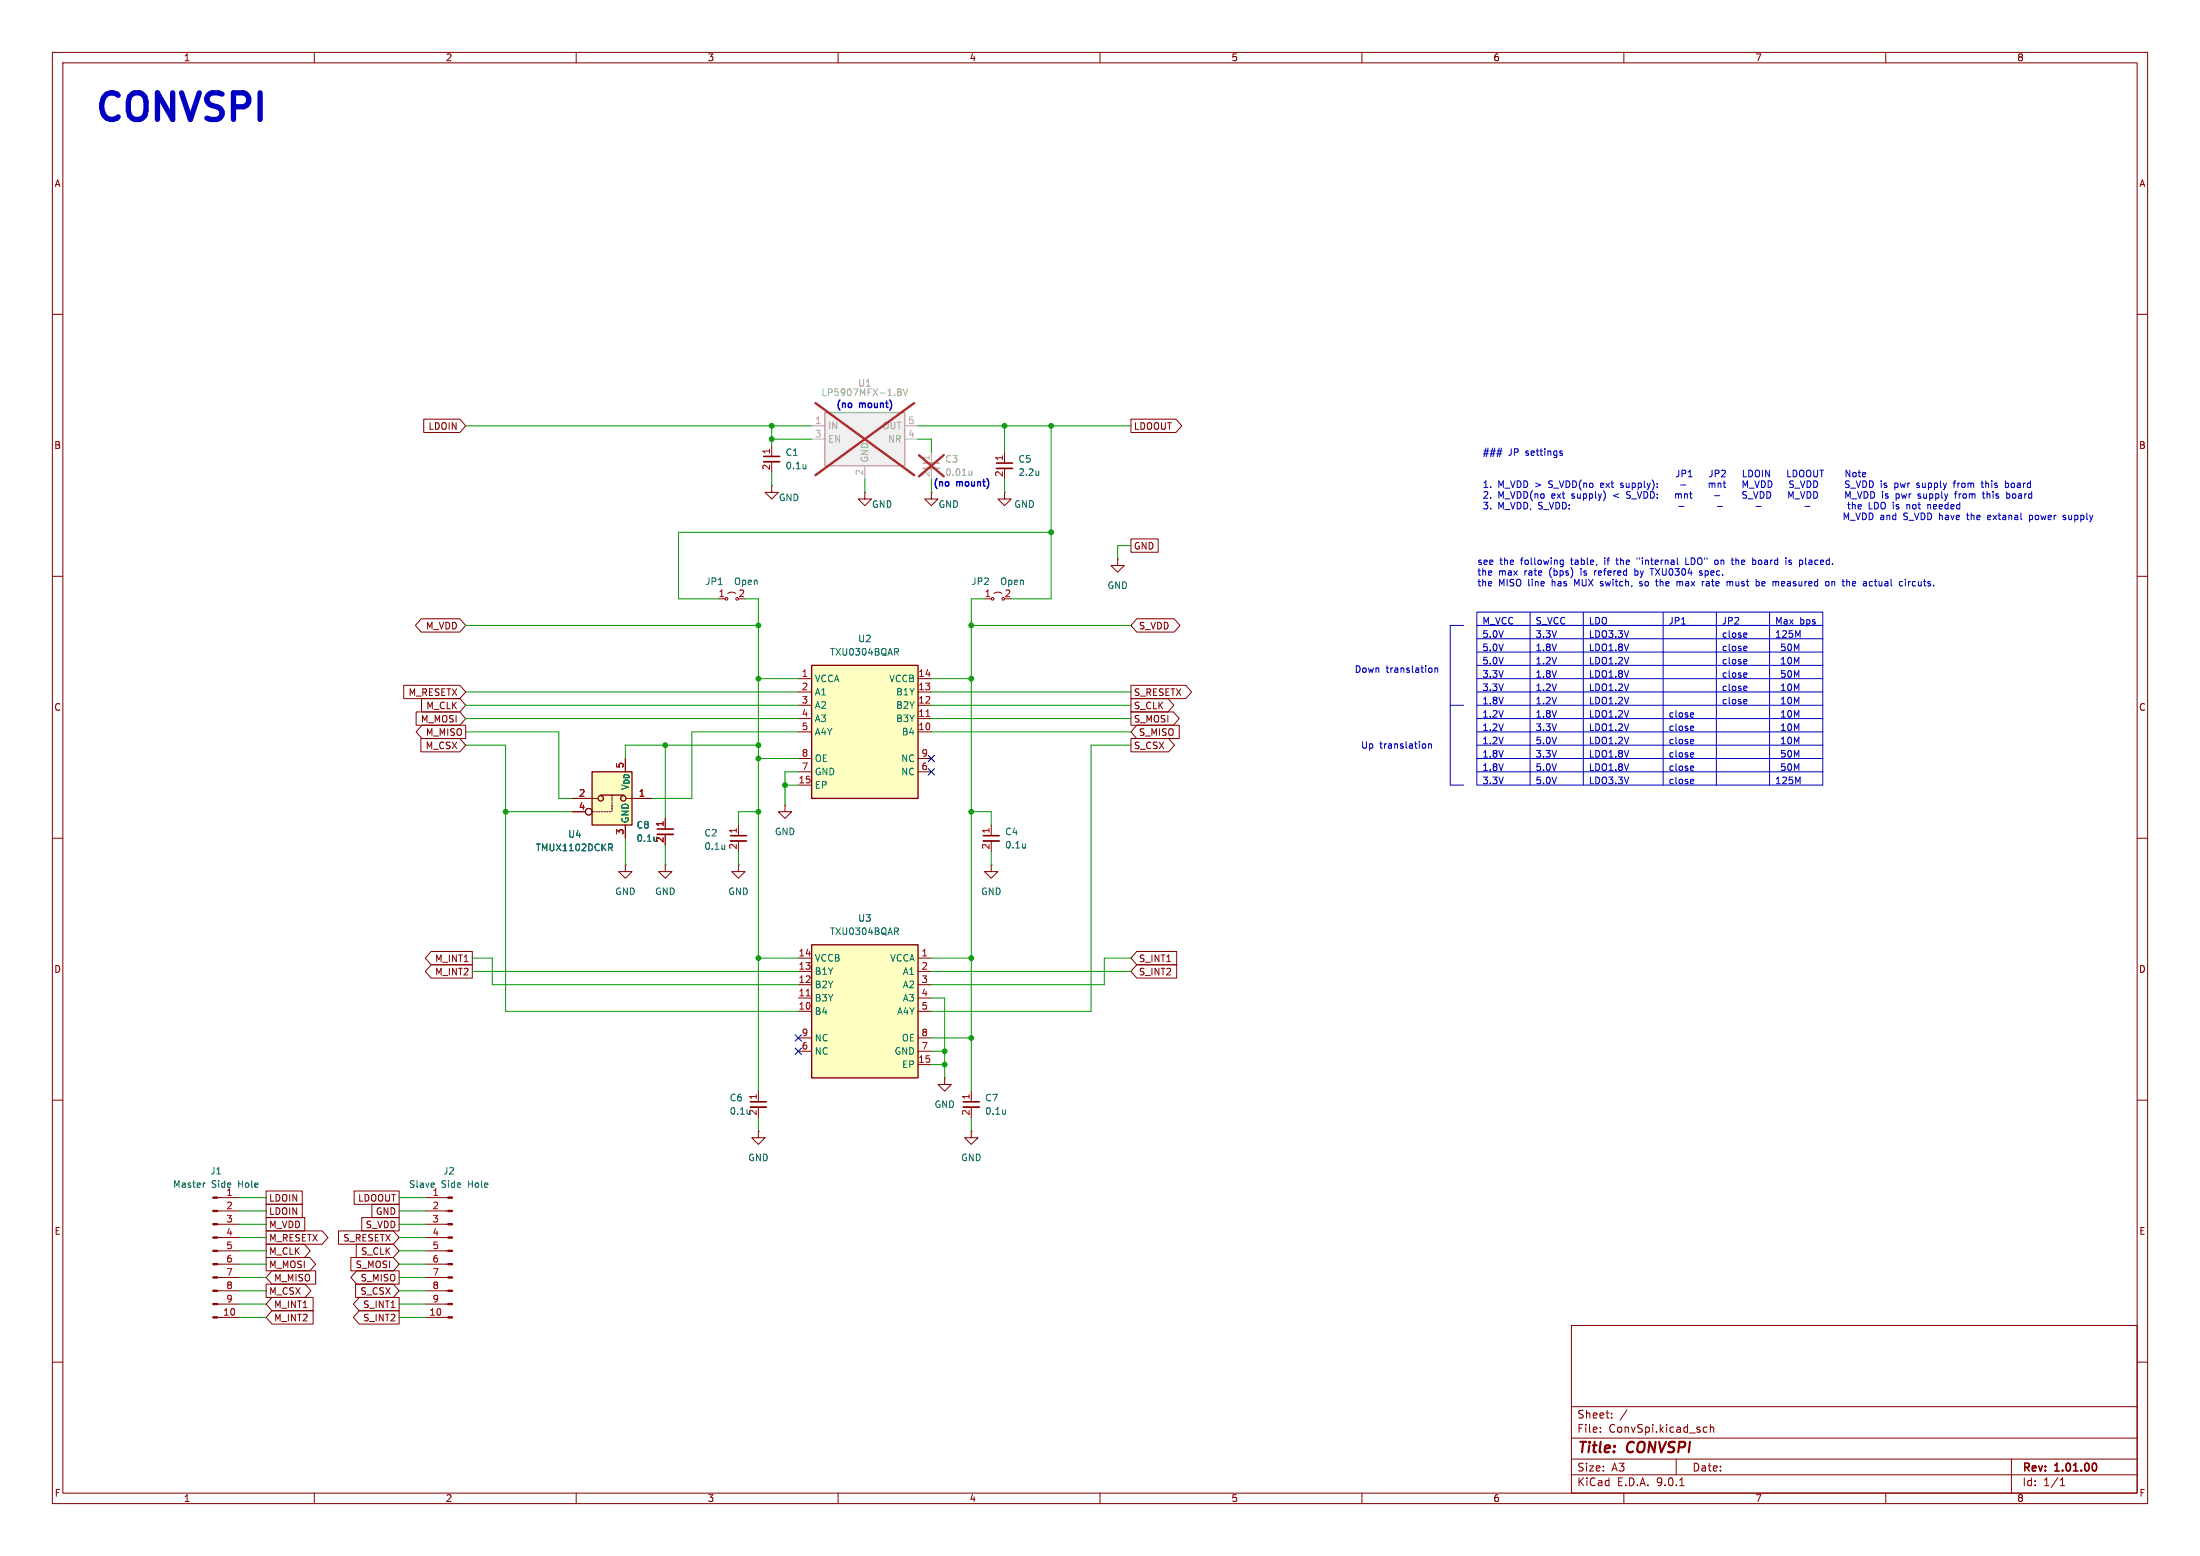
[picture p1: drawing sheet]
<svg xmlns="http://www.w3.org/2000/svg" width="420mm" height="297mm" viewBox="0 0 420 297" stroke-linecap="round" stroke-linejoin="round" font-family="sans-serif">
<g fill="none" stroke="#840000" stroke-width=".19">
<path d="M10 10h400v277h-400zM12 12h396v273h-396zM60 10v2M110 10v2M160 10v2M210 10v2M260 10v2M310 10v2M360 10v2M10 60h2M408 60h2M10 110h2"/>
<path d="M408 110h2M10 160h2M189.2 157.5v2M408 160h2M119.4 165.1v1.3h1.2l-1.2 1.2-1.3-1.2h1.3M119.4 165.1h.1M127 165.1v1.3h1.3l-1.3 1.2-1.3-1.2h1.3M127 165.1h.1M141 165.1v1.3h1.2l-1.2 1.2-1.3-1.2h1.3M141 165.1h.1M189.2 160.5v2.1M10 210h2"/>
<path d="M408 210h2M41.5 228.6h4.2M41.5 231.1h4.2M41.5 233.7h4.2M41.5 236.2h4.2M41.5 238.8h4.2M41.5 241.3h4.2M41.5 243.8h4.2M41.5 246.4h4.2M41.5 248.9h4.2M41.5 251.5h4.2M300 253h108v32h-108z"/>
<path d="M10 260h2M300 278.5h108M300 274.5h108M300 268.5h108M305.5 273.2v.2M305.5 272.5v.1M307.7 270.5v.2M307.7 269.8v.1M310.6 269.1l-1.3 1.9M320 278.5v3M325.3 273.3h.6M325.3 272.5h.6"/>
<path d="M326.5 272.5l.2-.1 .4 .1 .1 .9M326.5 271.9v1.5M384 278.5v6.5M408 260h2M60 285v2M110 285v2M160 285v2M210 285v2M260 285v2M300 281.5h108M310 285v2M320.7 283.6h.8"/>
<path d="M360 285v2M393.3 283.6h.9M393.3 282.5l.4-.4v1.5"/>
</g>
<path d="M187.7 159.5h3.1M399.9 279.3a.94 .94 0 0 1 0 1.5" fill="none" stroke="#840000" stroke-width=".3"/>
<path d="M187.7 160.5h3.1" fill="none" stroke="#840000" stroke-width=".33"/>
<path d="M195.8 161v.9M195.8 161.8h-.1M39.2 225.8l-.3 .1" fill="none" stroke="#006464" stroke-width=".19"/>
<g fill="#840000" stroke="#840000" stroke-width=".19">
<path d="M40.6 228.5h.9v.2h-.9z"/>
<path d="M40.6 231h.9v.3h-.9z"/>
<path d="M40.6 233.6h.9v.2h-.9z"/>
<path d="M40.6 236.1h.9v.2h-.9z"/>
<path d="M40.6 238.6h.9v.3h-.9z"/>
<path d="M40.6 241.2h.9v.2h-.9z"/>
<path d="M40.6 243.7h.9v.3h-.9z"/>
<path d="M40.6 246.3h.9v.2h-.9z"/>
<path d="M40.6 248.8h.9v.2h-.9z"/>
<path d="M40.6 251.3h.9v.3h-.9z"/>
</g>
<path d="M113 147.3h7.6v10.2h-7.6z" fill="#ffffc2"/>
<g fill="none" stroke="#840000" stroke-width=".19">
<path d="M137.2 114.3h1.2M138.9 113.3l.8-.3 .8 .3M188 114.3h1.2M189.7 113.3l.8-.3 .8 .3M213.4 106.7v1.3h1.2l-1.2 1.2-1.3-1.2h1.3M213.4 106.7h.1M109.2 154.9h2.6M109.2 152.4h4.8M113 154.9h.5M113.8 154.9h.2M114.3 154.9h.3M114.8 154.9h.3"/>
<path d="M115.3 154.9h.3M115.8 154.9h.3M116.3 154.9h.3M116.8 151.8v1.1M116.8 153.2v.2M116.8 153.7v.2M116.8 154.2v.2M116.8 154.7v.2M119.4 157.5v2.5M119.6 152.4h4.9M141 157.5v2M149.9 153.7v1.2h1.2l-1.2 1.3-1.3-1.3h1.3"/>
<path d="M149.9 153.7h.1M141 160.5v2.1M189.2 165.1v1.3h1.3l-1.3 1.2-1.2-1.2h1.2M189.2 165.1h.1"/>
<circle cx="138.7" cy="114.3" r=".25"/>
<circle cx="189.5" cy="114.3" r=".25"/>
<circle cx="112.4" cy="154.9" r=".63"/>
</g>
<g fill="none" stroke="#840000" stroke-width=".25">
<path d="M113 147.3h7.6v10.2h-7.6zM114.6 151.8h4.5"/>
<circle cx="114.7" cy="152.4" r=".51"/>
<circle cx="119" cy="152.4" r=".51"/>
</g>
<path d="M116.5 161.8l.4 .6M116.7 161.1l.2 .2v.4l-.2 .1M138.3 161.3v.8M138.3 162v.1" fill="none" stroke="#006464" stroke-width=".19"/>
<path d="M139.4 159.5h3.1" fill="none" stroke="#840000" stroke-width=".3"/>
<path d="M139.4 160.5h3.1" fill="none" stroke="#840000" stroke-width=".33"/>
<path d="M154.9 127h20.4v25.4h-20.4z" fill="#ffffc2"/>
<path d="M154.9 127h20.4v25.4h-20.4z" fill="none" stroke="#840000" stroke-width=".25"/>
<g fill="none" stroke="#840000" stroke-width=".19">
<path d="M152.4 129.5h2.5M152.4 132.1h2.5M152.4 134.6h2.5M152.4 137.2h2.5M152.4 139.7h2.5M175.3 129.5h2.5M175.3 132.1h2.5M175.3 134.6h2.5M175.3 137.2h2.5M175.3 139.7h2.5M127 156.2v2M127 159.3v2"/>
<path d="M152.4 144.8h2.5M152.4 147.3h2.5M152.4 149.9h2.5M175.3 144.8h2.5M175.3 147.3h2.5M180.3 205.7v1.3h1.3l-1.3 1.3-1.2-1.3h1.2M180.3 205.7h.1M185.4 215.9v1.3h1.3l-1.3 1.2-1.3-1.2h1.3M185.4 215.9h.1M185.4 208.3v2M185.4 211.3v2.1"/>
</g>
<path d="M176.8 136.7h.7" fill="none" stroke="#a90000" stroke-width=".19"/>
<path d="M171.1 124.4l.4 .6M171.3 123.8l.2 .2-.1 .3-.1 .1M191.9 211.8v.9M191.9 212.6h.1" fill="none" stroke="#006464" stroke-width=".19"/>
<path d="M125.5 158.2h3M183.9 210.3h3" fill="none" stroke="#840000" stroke-width=".3"/>
<path d="M125.5 159.3h3M183.9 211.3h3" fill="none" stroke="#840000" stroke-width=".33"/>
<path d="M154.9 180.3h20.4v25.4h-20.4z" fill="#ffffc2"/>
<path d="M154.9 180.3h20.4v25.4h-20.4z" fill="none" stroke="#840000" stroke-width=".25"/>
<g fill="none" stroke="#840000" stroke-width=".19">
<path d="M165.1 94v1.3h1.3l-1.3 1.2-1.3-1.2h1.3M165.1 94h.1M177.8 94v1.3h1.3l-1.3 1.2-1.3-1.2h1.3M152.4 182.9h2.5M152.4 185.4h2.5M152.4 188h2.5M152.4 190.5h2.5M152.4 193h2.5M152.4 198.1h2.5M175.3 182.9h2.5M175.3 185.4h2.5M175.3 188h2.5"/>
<path d="M175.3 190.5h2.5M175.3 193h2.5M175.3 198.1h2.5M152.4 200.7h2.5M175.3 200.7h2.5M175.3 203.2h2.5"/>
</g>
<path d="M153.9 190.1h.7" fill="none" stroke="#a90000" stroke-width=".19"/>
<path d="M171.1 177.8l.4 .6M171.3 177.1l.2 .3-.1 .3-.1 .1" fill="none" stroke="#006464" stroke-width=".19"/>
<path d="M176.3 88.4h3" fill="none" stroke="#a1a1a1" stroke-width=".3"/>
<path d="M176.3 89.4h3" fill="none" stroke="#a1a1a1" stroke-width=".33"/>
<path d="M177.8 86.4v2M177.8 89.4v2" fill="none" stroke="#a1a1a1" stroke-width=".19"/>
<path d="M185.5 89.9v.9M185.5 90.6l-.3 .2" fill="none" stroke="#989898" stroke-width=".19"/>
<path d="M175.4 86.9l4.8 4M180.2 86.9l-4.8 4" fill="none" stroke="#e12e31" stroke-width=".46"/>
<path d="M157.5 78.7h15.2v10.2h-15.2z" fill="#f0f0f0"/>
<path d="M157.5 78.7h15.2v10.2h-15.2z" fill="none" stroke="#a1a1a1" stroke-width=".25"/>
<path d="M154.9 81.3h2.6M154.9 83.8h2.6M165.1 88.9v2.5M172.7 81.3h2.6M172.7 83.8h2.6" fill="none" stroke="#a1a1a1" stroke-width=".19"/>
<path d="M171.3 74.5l.3 .3M171.3 74.5l.3-.3 .3 .1 .2 .2-.3 .3M171.6 74.8h.2M171.6 74.8l-.3 .2M171.8 74.8l.3 .2-.1 .4-.4 .1-.3-.2M172.4 74.2l.4 1.3 .5-1.3" fill="none" stroke="#989898" stroke-width=".19"/>
<path d="M155.7 76.9l18.8 13.8M174.5 76.9l-18.8 13.8" fill="none" stroke="#e12e31" stroke-width=".46"/>
<g fill="none" stroke="#840000" stroke-width=".19">
<path d="M80.9 80h6.9l1.1 1.3-1.1 1.3h-6.9zM147.3 92.7v1.3h1.3l-1.3 1.3-1.3-1.3h1.3M147.3 92.7h.1M147.3 85.1v2M147.3 88.1v2.1M191.8 94v1.3h1.2l-1.2 1.2-1.3-1.2h1.3M191.8 94h.1M191.8 86.4v2M191.8 89.4v2M215.9 80h8.6l1.1 1.3-1.1 1.3h-8.6zM80.4 118.1h7.4l1.1 1.3-1.1 1.3h-7.4l-1.1-1.3zM215.9 102.9h5.2v2.5h-5.2z"/>
<path d="M217 118.1h7.2l1.1 1.3-1.1 1.3h-7.2l-1.1-1.3zM77.1 130.8h10.7l1.1 1.3-1.1 1.3h-10.7zM79.4 135.9h8.4l1.1 1.3-1.1 1.2h-8.4zM80.5 133.3h7.3l1.1 1.3-1.1 1.3h-7.3zM80.6 138.4h8.3v2.6h-8.3l-1.2-1.3zM215.9 130.8h10.5l1.1 1.3-1.1 1.3h-10.5zM215.9 133.3h7.1l1.1 1.3-1.1 1.3h-7.1zM215.9 135.9h8.1l1.1 1.3-1.1 1.2h-8.1zM217 138.4h8.1v2.6h-8.1l-1.1-1.3zM80.3 141h7.5l1.1 1.2-1.1 1.3h-7.5zM109.2 152.4h3.8M109.2 154.9h2.6"/>
<path d="M119.4 157.5v2.5M120.6 152.4h3.9M127 156.2v2M127 159.3v2M215.9 141h7.2l1.1 1.2-1.1 1.3h-7.2zM82.3 184.1h7.9v2.6h-7.9l-1.1-1.3zM82.3 181.6h7.9v2.6h-7.9l-1.1-1.3zM217 181.6h7.6v2.6h-7.6l-1.1-1.3zM217 184.1h7.6v2.6h-7.6l-1.1-1.3zM144.8 215.9v1.3h1.2l-1.2 1.2-1.3-1.2h1.3M144.8 215.9h.1M144.8 208.3v2"/>
<path d="M144.8 211.3v2.1M50.8 232.4h7.4v2.6h-7.4zM50.8 227.3h6.9v2.6h-6.9zM50.8 234.9h10.7l1.1 1.3-1.1 1.3h-10.7zM50.8 229.9h6.9v2.5h-6.9zM50.8 237.5h7.3l1.1 1.3-1.1 1.2h-7.3zM64.6 234.9h10.5l1.1 1.3-1.1 1.3h-10.5zM67.6 227.3h8.6v2.6h-8.6zM68 237.5h7.1l1.1 1.3-1.1 1.2h-7.1zM69.1 232.4h7.1v2.6h-7.1zM71 229.9h5.2v2.5h-5.2zM81.3 228.6h4.2"/>
<path d="M81.3 231.1h4.2M81.3 233.7h4.2M81.3 236.2h4.2M81.3 238.8h4.2M50.8 240h8.3l1.2 1.3-1.2 1.3h-8.3zM50.8 245.1h7.4l1.2 1.3-1.2 1.3h-7.4zM51.9 242.6h8.4v2.5h-8.4l-1.1-1.3zM51.9 247.6h7.9v2.6h-7.9l-1.1-1.3zM51.9 250.2h7.9v2.5h-7.9l-1.1-1.2zM67 240h8.1l1.1 1.3-1.1 1.3h-8.1zM67.9 245.1h7.2l1.1 1.3-1.1 1.3h-7.2zM68.1 242.6h8.1v2.5h-8.1l-1.1-1.3z"/>
<path d="M68.6 250.2h7.6v2.5h-7.6l-1.1-1.2zM68.6 247.6h7.6v2.6h-7.6l-1.1-1.3zM81.3 241.3h4.2M81.3 243.8h4.2M81.3 246.4h4.2M81.3 248.9h4.2M81.3 251.5h4.2"/>
<circle cx="112.4" cy="154.9" r=".63"/>
</g>
<path d="M145.8 87.1h3M190.2 88.4h3.1M143.3 210.3h3" fill="none" stroke="#840000" stroke-width=".3"/>
<path d="M145.8 88.1h3M190.2 89.4h3.1M143.3 211.3h3" fill="none" stroke="#840000" stroke-width=".33"/>
<path d="M153.8 88.6v.9M153.8 89.4h.1M198.3 89.9v.9M198.3 90.6l-.1 .1M116.5 161.8l.4 .6M116.7 161.1l.2 .2v.4l-.2 .1" fill="none" stroke="#006464" stroke-width=".19"/>
<g fill="#840000" stroke="#840000" stroke-width=".19">
<path d="M85.5 228.5h.9v.2h-.9z"/>
<path d="M85.5 231h.9v.3h-.9z"/>
<path d="M85.5 233.6h.9v.2h-.9z"/>
<path d="M85.5 236.1h.9v.2h-.9z"/>
<path d="M85.5 238.6h.9v.3h-.9z"/>
<path d="M85.5 241.2h.9v.2h-.9z"/>
<path d="M85.5 243.7h.9v.3h-.9z"/>
<path d="M85.5 246.3h.9v.2h-.9z"/>
<path d="M85.5 248.8h.9v.2h-.9z"/>
<path d="M85.5 251.3h.9v.3h-.9z"/>
</g>
<g fill="none" stroke="#0000c2" stroke-width=".19">
<path d="M285.7 86.6h.9M285.8 86.1h.9M286.6 85.5l-.3 1.7M297.9 86.1h.3M297.9 86.5l.3 .1 .1 .1-.4 .2M309.4 93l.1 .1M309.5 92.2l-.1 .2 .1 .2M310.5 95l.2 .1M319.9 94.3v.8M319.9 94.4l.3-.1 .2 .1M320.4 94.4v.7M320.5 89.7l-.1 1.1-.4 .2"/>
<path d="M320.5 96.7h1M320.6 94.3l-.2 .1M320.9 92.6h.9M321.1 90.4l.6-.1 .1-.1v-.3l-.7-.2v1.3M322.3 91h.7M322.3 90.1l.4-.4v1.3M326.3 92.2v.9M326.3 92.3l.4-.1 .1 .2M326.8 89.7v1.1l-.4 .2M326.8 92.4v.7M326.8 92.4l.2-.2 .3 .1 .1 .8M327.3 94.6h1"/>
<path d="M327.9 96.7h.9M328 92.2v.9M328.1 92.3h-.1M332.8 93.1v-1.3l.4 .9 .4-.9v1.3M332.8 89.7v1.3h.6M333.4 93.9l-.5-.1-.1 .2v.3l.5 .3 .1 .3-.2 .2-.5-.1M333.7 95.2h.9M333.9 93.2h1M334.8 93.8l.4 1.3M335 91.8l.4 1.3M335.2 96.7h1M341.9 94.7l.4-.9v1.3"/>
<path d="M342.3 92.6v.3M342.6 93.2h1M342.6 95.2h1M343.7 91.8l.4 1.3 .5-1.3M343.7 93.8l.4 1.3 .5-1.3M344.6 96.7h.9M347.4 89.7h.7M347.8 89.7v1.3M352.1 99.2v-1.3l.4 .9 .4-.9v1.3M352.3 92l.1 .3 .6 .4-.2 .4-.5-.1M352.4 95.1v-1.3l.4 .9 .4-.9v1.3M352.7 96.3h.5"/>
<path d="M352.9 95.9v1.1M353.2 99.3h1M353.3 93.2h.9M353.5 95.2h1M353.6 96.4l.2-.1 .3 .1 .1 .7M353.6 95.9v1.2M354.3 97.9l.4 1.3 .4-1.3M354.4 91.8l.4 1.3 .4-1.3M354.6 93.8l.4 1.3 .4-1.3M354.7 96.7l.6-.1v-.2l-.4-.1-.2 .2 .1 .6h.5M355.6 97.9a.64 .64 0 0 1 .7 .7 .64 .64 0 0 1-.7 .6zM355.6 91.8v1.3l.5-.1 .3-.5"/>
<path d="M356.2 92l.2 .3M356.4 93.9l-.5-.1v1.3l.5-.1M356.8 97.9a.64 .64 0 0 1 .8 .7 .64 .64 0 0 1-.8 .6zM356.8 95.9v1.2h.6M357.9 95.9v1.2l.6-.1v-.8M359.1 98.4h.5v.8M359.1 96.3v.4a.42 .42 0 0 0 .4 .5 .42 .42 0 0 0 .4-.5v-.4M359.6 98.6l-.4 .1-.2 .2 .2 .3 .4-.1M360.2 98.5l.2-.2 .3 .1 .1 .8M360.2 98.3v.9M361.4 96.3v.8M361.9 98.4l-.3-.1-.3 .3 .1 .5h.5"/>
<path d="M361.9 97.9v1.3M362 97.1h.1M362.2 96.3l-.2 .2 .2 .2M363.4 98.2l.1 .3 .7 .3-.3 .4-.5-.1M364.4 99.3h1M365.5 97.9l.4 1.3M365.7 96.4l.1 .1-.1 .6M365.9 93l.4 .1M366.1 96.3h.5M366.1 95l.4 .1M366.1 94.4l.1 .2 .3 .1M366.3 92.2l-.4 .2 .1 .2h.3"/>
<path d="M370.4 91.8l.1 1.2M370.7 93.8v1.2M373.6 96.4v.6l.4 .1M376.7 98.3l.2 .2v.7M376.7 92.3l.1 .8M377 94.3v.8M382.8 92.3h.5M382.8 93h.5M382.8 91.8v1.3M383.1 95h.5M383.1 94.3h.5M383.1 93.8v1.3"/>
<path d="M387.1 92.3h.5M387.1 93h.5M387.4 94.3h.5M387.4 95h.5M387.6 91.8v1.3M387.9 93.8v1.3M389.6 98.3l.3 .9M393.8 99.1l.4 .1M394 98.3l-.2 .2 .2 .3M279.4 119.4h-2.5v30.5h2.5M281.9 116.8h66.1v33.1h-66.1zM281.9 119.4h66.1"/>
<path d="M292.1 116.8v33.1M297.8 107.5l.3 .3 .3-.1M298.4 106.9v1l-.2 .3-.3-.1M298.4 107l-.3-.1-.3 .2M302.3 116.8v33.1M304.4 109v.8M304.5 109l-.1 .2M308.5 106.9h.5M308.6 106.5l.1 1.2M312.1 108.5v1.3M312.1 109.7l.4 .1M312.5 109h-.4"/>
<path d="M312.5 106.5v.2M313 111.8h.4M313 111.2l.1 .2h.3M316 111h.5M316.2 110.6v1.1M316.3 111.8h.2M317.5 116.8v33.1M320.2 111.1l.3-.1 .2 .2M320.3 107.7l.1 .1M320.7 111.2v.6M320.9 111l-.2 .2M321.8 106.5v1.3h.6"/>
<path d="M324.9 109h-.3l-.2 .1 .1 .2 .4 .1v.3h-.5M326.2 111.4h-.3l-.2 .1 .1 .3h.4M327.6 106.9l.3 .1 .1 .1-.1 .5-.3 .2M327.7 116.8v33.1M330.2 111.2v.6M330.3 111.1h.4l.1 .7M330.7 106.5v1.1M331.4 106.5v1.3M331.6 106.9l-.2 .1M335.1 107l.1 .1-.1 .6M335.6 111l.3 .2v.4l-.3 .2M335.7 107v.6"/>
<path d="M336.8 111l-.5 .2 .1 .6h.4M337 111.3l-.7 .1M337.8 116.8v33.1M342 107l-.3-.1-.2 .2v.2l.5 .1v.3h-.5M344.7 106.5v1.1l.2 .2M348.7 111l.3 .1 .2 .1-.1 .5-.4 .1M349.7 111.1l.4-.1 .2 .2M349.7 111v.8M351.8 110.6v1.1M352.6 110.6v1.2M353.7 111.1v.7M354.2 111.3l-.6 .1"/>
<path d="M357.1 111l.4 .1M357.5 111.8h-.4M357.8 111h.5M363.7 110.6v.1M363.7 111v.8M364.3 111v.8M364.7 111l-.4 .2M273.1 127.5l.3 .2v.4l-.3 .2M273.9 127.6l.2-.1 .3 .1 .1 .7M273.9 127.5v.8M276.9 134.6h2.5M281.9 121.9h66.1"/>
<path d="M281.9 124.5h66.1M281.9 127h66.1M281.9 129.5h66.1M281.9 132.1h66.1M281.9 134.6h66.1M281.9 137.2h66.1M281.9 139.7h66.1M322.9 136l.4 .1v.3l-.6 .1M322.9 138.6h.4v.3l-.6 .1M323.3 139.4h-.4M323.3 136.8l-.4 .1M333.1 120.8l.3 .1 .1 .2-.6 .1"/>
<path d="M333.1 123.3l.3 .1 .1 .3-.6 .1M333.1 125.9h.3l.1 .3-.6 .1M333.1 128.4l.3 .1 .1 .2-.6 .2M333.1 131h.3l.1 .3-.6 .1M333.1 133.5l.3 .1 .1 .2-.6 .1M333.4 121.6l-.3 .1M333.4 124.1l-.3 .1M333.4 126.7h-.3M333.4 129.2l-.3 .1M333.4 131.8h-.3M333.4 134.3l-.3 .1M271.9 142l.3 .2v.4l-.3 .2"/>
<path d="M272.7 142.1l.2-.1h.3l.1 .8M272.7 142v.8M281.9 142.2h66.1M281.9 144.8h66.1M281.9 147.3h66.1M322.9 141.1l.4 .1v.2l-.6 .2M322.9 143.7h.4v.3l-.6 .1M322.9 146.2l.4 .1v.2l-.6 .1M322.9 148.7l.4 .1v.3l-.6 .1M323.3 141.9l-.4 .1M323.3 144.5h-.4M323.3 147l-.4 .1"/>
<path d="M323.3 149.5l-.4 .1"/>
</g>
<g fill="none" stroke="#009600" stroke-width=".19">
<path d="M88.9 81.3h66M147.3 81.3v3.8M147.3 90.2v2.5M147.3 83.8h7.6M165.1 91.4v2.6M175.3 81.3h40.6M175.3 83.8h2.5v2.6M191.8 81.3v5.1M191.8 91.4v2.6M200.7 81.3v33h-7.7M88.9 119.4h55.9M142.2 114.3h2.6v94"/>
<path d="M185.4 119.4h30.5M188 114.3h-2.6v94M200.7 101.6h-71.2v12.7h7.7M215.9 104.1h-2.5v2.6M88.9 139.7h17.8v12.7h2.5M88.9 134.6h63.5M88.9 132.1h63.5M88.9 137.2h63.5M144.8 129.5h7.6M152.4 139.7h-20.3v12.7h-7.6M177.8 139.7h38.1M177.8 134.6h38.1"/>
<path d="M177.8 132.1h38.1M177.8 137.2h38.1M177.8 129.5h7.6M88.9 142.2h7.6v50.8h55.9M96.5 154.9h12.7M127 142.2v14M144.8 154.9h-3.8v2.6M144.8 142.2h-25.4v2.6M144.8 144.8h7.6M149.9 149.9h2.5M152.4 147.3h-2.5v6.4M185.4 154.9h3.8v2.6"/>
<path d="M215.9 142.2h-7.6v50.8h-30.5M119.4 160v5.1M127 161.3v3.8M141 162.6v2.5M189.2 162.6v2.5M90.2 182.9h3.8v5.1h58.4M90.2 185.4h62.2M144.8 182.9h7.6M177.8 190.5h2.5v15.2M177.8 198.1h7.6M177.8 182.9h7.6M177.8 185.4h38.1"/>
<path d="M215.9 182.9h-5.1v5.1h-33M144.8 213.4v2.5M177.8 203.2h2.5M177.8 200.7h2.5M185.4 213.4v2.5M45.7 231.1h5.1M45.7 233.7h5.1M45.7 228.6h5.1M45.7 236.2h5.1M45.7 238.8h5.1M76.2 231.1h5.1M76.2 233.7h5.1"/>
<path d="M76.2 228.6h5.1M76.2 236.2h5.1M76.2 238.8h5.1M45.7 251.5h5.1M45.7 248.9h5.1M45.7 243.8h5.1M45.7 246.4h5.1M45.7 241.3h5.1M76.2 251.5h5.1M76.2 248.9h5.1M76.2 243.8h5.1M76.2 246.4h5.1"/>
<path d="M76.2 241.3h5.1"/>
</g>
<path d="M177.2 144.2l1.2 1.2M177.2 146.7l1.2 1.2M178.4 144.2l-1.2 1.2M178.4 146.7l-1.2 1.2M151.8 197.5l1.2 1.2M153 197.5l-1.2 1.2M151.8 200.1l1.2 1.2M153 200.1l-1.2 1.2" fill="none" stroke="#000084" stroke-width=".19"/>
<path d="M22.6 18.2a1.75 1.75 0 0 0-2.7 .2M24.7 18.4a1.72 1.72 0 0 1 2.9 0M33 17.7v5.1l-2.9-5.1v5.1M34.7 17.7l1.6 5.1 1.7-5.1M42.4 18l-.7-.3h-1.2l-.8 .5M47.2 18.2l-.7-.5h-1.9v5.1M49.7 17.7v5.1" fill="none" stroke="#0000c2" stroke-width="1"/>
<g fill="#009600" stroke="#009600" stroke-width=".19">
<circle cx="96.5" cy="154.9" r=".46"/>
<circle cx="185.4" cy="119.4" r=".46"/>
<circle cx="200.7" cy="81.3" r=".46"/>
<circle cx="200.7" cy="101.6" r=".46"/>
<circle cx="191.8" cy="81.3" r=".46"/>
<circle cx="147.3" cy="83.8" r=".46"/>
<circle cx="147.3" cy="81.3" r=".46"/>
<circle cx="185.4" cy="182.9" r=".46"/>
<circle cx="180.3" cy="200.7" r=".46"/>
<circle cx="185.4" cy="198.1" r=".46"/>
<circle cx="144.8" cy="182.9" r=".46"/>
<circle cx="180.3" cy="203.2" r=".46"/>
<circle cx="144.8" cy="144.8" r=".46"/>
<circle cx="149.9" cy="149.9" r=".46"/>
<circle cx="144.8" cy="154.9" r=".46"/>
<circle cx="144.8" cy="119.4" r=".46"/>
<circle cx="144.8" cy="142.2" r=".46"/>
<circle cx="144.8" cy="129.5" r=".46"/>
<circle cx="127" cy="142.2" r=".46"/>
<circle cx="185.4" cy="129.5" r=".46"/>
<circle cx="185.4" cy="154.9" r=".46"/>
</g>
<text font-size="7.1" fill="#0000c2" x="17.8" y="25.7">CONVSPI</text>
<g font-size="2.8" fill="#840000">
<text x="301" y="277.9">Title:</text>
<text x="310.6" y="277.9">CONVSPI</text>
</g>
<g font-size="2.1" fill="#840000">
<text x="301" y="273.7">File:</text>
<text x="301" y="271">Sheet:</text>
<text x="307.1" y="273.7">ConvSpi.kicad_sch</text>
<text x="301" y="281.1">Size:</text>
<text x="307.6" y="281.1">A3</text>
<text x="323" y="281.1">Date:</text>
<text x="386" y="281.3">Rev:</text>
<text x="392.4" y="281.3">1.01.00</text>
<text x="301" y="283.9">KiCad</text>
<text x="308.7" y="283.9">E.D.A.</text>
<text x="316.3" y="283.9">9.0.1</text>
<text x="386" y="283.9">Id:</text>
<text x="390.1" y="283.9">1/1</text>
</g>
<g font-size="1.8" fill="#840000">
<text x="35" y="11.9">1</text>
<text x="85" y="11.9">2</text>
<text x="135" y="11.9">3</text>
<text x="185" y="11.9">4</text>
<text x="235" y="11.9">5</text>
<text x="285" y="11.9">6</text>
<text x="335" y="11.9">7</text>
<text x="385" y="11.9">8</text>
<text x="10.3" y="35.9">A</text>
<text x="408.3" y="35.9">A</text>
<text x="81.7" y="82.2">LDOIN</text>
<text x="216.4" y="82.2">LDOOUT</text>
<text x="10.3" y="85.9">B</text>
<text x="408.2" y="85.9">B</text>
<text x="216.4" y="105.1">GND</text>
<text x="81.2" y="120.3">M_VDD</text>
<text x="217.3" y="120.3">S_VDD</text>
<text x="10.3" y="135.9">C</text>
<text x="77.9" y="133">M_RESETX</text>
<text x="81.3" y="135.6">M_CLK</text>
<text x="216.4" y="133">S_RESETX</text>
<text x="216.4" y="135.6">S_CLK</text>
<text x="408.2" y="135.9">C</text>
<text x="80.3" y="138.1">M_MOSI</text>
<text x="81.2" y="143.2">M_CSX</text>
<text x="81.2" y="140.7">M_MISO</text>
<text x="216.4" y="143.2">S_CSX</text>
<text x="216.4" y="138.1">S_MOSI</text>
<text x="217.3" y="140.7">S_MISO</text>
<text x="10.3" y="185.9">D</text>
<text x="83" y="183.8">M_INT1</text>
<text x="217.3" y="183.8">S_INT1</text>
<text x="408.2" y="185.9">D</text>
<text x="83" y="186.4">M_INT2</text>
<text x="217.3" y="186.4">S_INT2</text>
<text x="51.3" y="229.6">LDOIN</text>
<text x="51.3" y="232.1">LDOIN</text>
<text x="68.3" y="229.6">LDOOUT</text>
<text x="71.7" y="232.1">GND</text>
<text x="10.3" y="235.9">E</text>
<text x="51.3" y="234.6">M_VDD</text>
<text x="51.3" y="237.2">M_RESETX</text>
<text x="51.3" y="239.7">M_CLK</text>
<text x="65.4" y="237.2">S_RESETX</text>
<text x="68.8" y="239.7">S_CLK</text>
<text x="69.7" y="234.6">S_VDD</text>
<text x="408.3" y="235.9">E</text>
<text x="51.3" y="242.3">M_MOSI</text>
<text x="52.2" y="244.8">M_MISO</text>
<text x="67.8" y="242.3">S_MOSI</text>
<text x="68.7" y="244.8">S_MISO</text>
<text x="51.3" y="247.3">M_CSX</text>
<text x="52.2" y="249.9">M_INT1</text>
<text x="68.7" y="247.3">S_CSX</text>
<text x="69.2" y="249.9">S_INT1</text>
<text x="52.2" y="252.4">M_INT2</text>
<text x="69.2" y="252.4">S_INT2</text>
<text x="10.3" y="285.9">F</text>
<text x="35" y="286.9">1</text>
<text x="85" y="286.9">2</text>
<text x="135" y="286.9">3</text>
<text x="185" y="286.9">4</text>
<text x="235" y="286.9">5</text>
<text x="285" y="286.9">6</text>
<text x="335" y="286.9">7</text>
<text x="385" y="286.9">8</text>
<text x="408.3" y="285.9">F</text>
</g>
<g font-size="1.8" fill="#989898">
<text x="156.7" y="75.8">LP5907MFX-1.8V</text>
<text x="163.7" y="74">U1</text>
<text x="158" y="82.1">IN</text>
<text x="168.4" y="82.1">OUT</text>
<text x="158" y="84.7">EN</text>
<text x="166" y="88.4" transform="rotate(-90 166 88.4)">GND</text>
<text x="169.4" y="84.7">NR</text>
<text x="180.3" y="88.5">C3</text>
<text x="180.3" y="91">0.01u</text>
</g>
<g font-size="1.8" fill="#aaa">
<text x="155.5" y="81">1</text>
<text x="155.5" y="83.6">3</text>
<text x="173.3" y="81">5</text>
<text x="173.3" y="83.6">4</text>
<text x="177.5" y="88.1" transform="rotate(-90 177.5 88.1)">1</text>
<text x="164.8" y="90.9" transform="rotate(-90 164.8 90.9)">2</text>
<text x="177.5" y="91.1" transform="rotate(-90 177.5 91.1)">2</text>
</g>
<g font-size="1.8" fill="#0000c2">
<text x="159.4" y="78.2">(no</text>
<text x="164.1" y="78.2">mount)</text>
<text x="283" y="87.3">###</text>
<text x="287.9" y="87.3">JP</text>
<text x="291.3" y="87.3">settings</text>
<text x="178" y="93.2">(no</text>
<text x="182.6" y="93.2">mount)</text>
<text x="283" y="93.5">1.</text>
<text x="283" y="95.5">2.</text>
<text x="285.9" y="93.5">M_VDD &gt;</text>
<text x="285.9" y="95.5">M_VDD(no</text>
<text x="295.9" y="93.5">S_VDD(no</text>
<text x="296.3" y="95.5">ext</text>
<text x="300.3" y="95.5">supply)</text>
<text x="306" y="93.5">ext</text>
<text x="308.4" y="95.5">&lt;</text>
<text x="310" y="93.5">supply):</text>
<text x="311.2" y="95.5">S_VDD:</text>
<text x="321.1" y="95.5">mnt</text>
<text x="327.4" y="91.4">JP1</text>
<text x="328.5" y="93.5">mnt</text>
<text x="334.4" y="91.4">JP2</text>
<text x="335.6" y="93.5">M_VDD</text>
<text x="335.6" y="95.5">S_VDD</text>
<text x="341.4" y="91.4">LDOIN</text>
<text x="344.9" y="95.5">M_VDD</text>
<text x="345.2" y="93.5">S_VDD</text>
<text x="350.4" y="91.4">LDOOUT</text>
<text x="356.8" y="93.5">S_VDD is</text>
<text x="356.8" y="95.5">M_VDD is</text>
<text x="366.6" y="93.5">pwr</text>
<text x="366.9" y="95.5">pwr</text>
<text x="371.1" y="93.5">supply</text>
<text x="371.3" y="95.5">supply</text>
<text x="378.3" y="93.5">from</text>
<text x="378.6" y="95.5">from</text>
<text x="383.9" y="93.5">this</text>
<text x="384.1" y="95.5">this</text>
<text x="283" y="97.6">3.</text>
<text x="285.9" y="97.6">M_VDD, S_VDD:</text>
<text x="352.9" y="97.6">-</text>
<text x="362.7" y="97.6">the</text>
<text x="366.1" y="99.6">M_VDD and</text>
<text x="366.8" y="97.6">LDO is</text>
<text x="374.4" y="97.6">not</text>
<text x="377.9" y="99.6">S_VDD have</text>
<text x="390.4" y="99.6">the</text>
<text x="394.6" y="99.6">extanal</text>
<text x="281.9" y="108.2">see</text>
<text x="281.9" y="110.2">the</text>
<text x="281.9" y="112.2">the</text>
<text x="286.1" y="110.2">max</text>
<text x="286.1" y="112.2">MISO</text>
<text x="286.3" y="108.2">the</text>
<text x="290.5" y="108.2">following</text>
<text x="291.1" y="110.2">rate</text>
<text x="291.8" y="112.2">line</text>
<text x="296" y="110.2">(bps)</text>
<text x="296.5" y="112.2">has</text>
<text x="300.2" y="108.2">table,</text>
<text x="301" y="112.2">MUX switch,</text>
<text x="302.2" y="110.2">is</text>
<text x="305" y="110.2">refered</text>
<text x="306.8" y="108.2">if</text>
<text x="309.3" y="108.2">the</text>
<text x="312.9" y="110.2">by</text>
<text x="313.4" y="108.2">&quot;internal</text>
<text x="313.9" y="112.2">so</text>
<text x="316.2" y="110.2">TXU0304</text>
<text x="317.2" y="112.2">the</text>
<text x="321.4" y="112.2">max</text>
<text x="322.9" y="108.2">LDO&quot;</text>
<text x="325.7" y="110.2">spec.</text>
<text x="326.4" y="112.2">rate</text>
<text x="328.6" y="108.2">on</text>
<text x="331.3" y="112.2">must</text>
<text x="332.1" y="108.2">the</text>
<text x="336.2" y="108.2">board</text>
<text x="337.1" y="112.2">be</text>
<text x="340.5" y="112.2">measured</text>
<text x="342.8" y="108.2">is</text>
<text x="345.6" y="108.2">placed.</text>
<text x="350.8" y="112.2">on</text>
<text x="354.3" y="112.2">the</text>
<text x="358.4" y="112.2">actual</text>
<text x="365.5" y="112.2">circuts.</text>
<text x="282.9" y="119.5">M_VCC</text>
<text x="293.1" y="119.5">S_VCC</text>
<text x="303.2" y="119.5">LDO</text>
<text x="318.5" y="119.5">JP1</text>
<text x="328.6" y="119.5">JP2</text>
<text x="338.8" y="119.5">Max</text>
<text x="343.6" y="119.5">bps</text>
<text x="282.9" y="122.1">5.0V</text>
<text x="282.9" y="124.6">5.0V</text>
<text x="293.1" y="122.1">3.3V</text>
<text x="293.1" y="124.6">1.8V</text>
<text x="303.2" y="122.1">LDO3.3V</text>
<text x="303.2" y="124.6">LDO1.8V</text>
<text x="328.6" y="122.1">close</text>
<text x="328.6" y="124.6">close</text>
<text x="338.8" y="122.1">125M</text>
<text x="339.9" y="124.6">50M</text>
<text x="258.5" y="128.6">Down</text>
<text x="264.6" y="128.6">translation</text>
<text x="282.9" y="127.1">5.0V</text>
<text x="282.9" y="129.7">3.3V</text>
<text x="293.1" y="127.1">1.2V</text>
<text x="293.1" y="129.7">1.8V</text>
<text x="303.2" y="127.1">LDO1.2V</text>
<text x="303.2" y="129.7">LDO1.8V</text>
<text x="328.6" y="127.1">close</text>
<text x="328.6" y="129.7">close</text>
<text x="339.9" y="127.1">10M</text>
<text x="339.9" y="129.7">50M</text>
<text x="282.9" y="132.2">3.3V</text>
<text x="282.9" y="134.8">1.8V</text>
<text x="282.9" y="137.3">1.2V</text>
<text x="293.1" y="132.2">1.2V</text>
<text x="293.1" y="134.8">1.2V</text>
<text x="293.1" y="137.3">1.8V</text>
<text x="303.2" y="132.2">LDO1.2V</text>
<text x="303.2" y="134.8">LDO1.2V</text>
<text x="303.2" y="137.3">LDO1.2V</text>
<text x="318.5" y="137.3">close</text>
<text x="328.6" y="132.2">close</text>
<text x="328.6" y="134.8">close</text>
<text x="339.9" y="132.2">10M</text>
<text x="339.9" y="134.8">10M</text>
<text x="339.9" y="137.3">10M</text>
<text x="259.7" y="143.1">Up</text>
<text x="263.4" y="143.1">translation</text>
<text x="282.9" y="139.8">1.2V</text>
<text x="282.9" y="142.4">1.2V</text>
<text x="293.1" y="139.8">3.3V</text>
<text x="293.1" y="142.4">5.0V</text>
<text x="303.2" y="139.8">LDO1.2V</text>
<text x="303.2" y="142.4">LDO1.2V</text>
<text x="318.5" y="139.8">close</text>
<text x="318.5" y="142.4">close</text>
<text x="339.9" y="139.8">10M</text>
<text x="339.9" y="142.4">10M</text>
<text x="282.9" y="144.9">1.8V</text>
<text x="282.9" y="147.5">1.8V</text>
<text x="282.9" y="150">3.3V</text>
<text x="293.1" y="144.9">3.3V</text>
<text x="293.1" y="147.5">5.0V</text>
<text x="293.1" y="150">5.0V</text>
<text x="303.2" y="144.9">LDO1.8V</text>
<text x="303.2" y="147.5">LDO1.8V</text>
<text x="303.2" y="150">LDO3.3V</text>
<text x="318.5" y="144.9">close</text>
<text x="318.5" y="147.5">close</text>
<text x="318.5" y="150">close</text>
<text x="338.8" y="150">125M</text>
<text x="339.9" y="144.9">50M</text>
<text x="339.9" y="147.5">50M</text>
</g>
<g font-size="1.8" fill="#a90000">
<text x="147.1" y="89.9" transform="rotate(-90 147.1 89.9)">2</text>
<text x="147.1" y="86.8" transform="rotate(-90 147.1 86.8)">1</text>
<text x="191.5" y="88.1" transform="rotate(-90 191.5 88.1)">1</text>
<text x="191.5" y="91.1" transform="rotate(-90 191.5 91.1)">2</text>
<text x="137.1" y="114">1</text>
<text x="140.9" y="114">2</text>
<text x="187.9" y="114">1</text>
<text x="191.7" y="114">2</text>
<text x="153" y="129.3">1</text>
<text x="153" y="131.8">2</text>
<text x="175.2" y="129.3">14</text>
<text x="175.2" y="131.8">13</text>
<text x="153" y="134.4">3</text>
<text x="153" y="136.9">4</text>
<text x="175.2" y="134.4">12</text>
<text x="175.2" y="136.9">11</text>
<text x="153" y="139.4">5</text>
<text x="175.2" y="139.4">10</text>
<text x="119.1" y="146.8" transform="rotate(-90 119.1 146.8)">5</text>
<text x="152.4" y="149.6">15</text>
<text x="153" y="144.5">8</text>
<text x="153" y="147.1">7</text>
<text x="175.8" y="144.5">9</text>
<text x="175.8" y="147.1">6</text>
<text x="110.4" y="152.1">2</text>
<text x="110.4" y="154.7">4</text>
<text x="121.8" y="152.1">1</text>
<text x="119.1" y="159.5" transform="rotate(-90 119.1 159.5)">3</text>
<text x="126.7" y="161" transform="rotate(-90 126.7 161)">2</text>
<text x="126.7" y="157.9" transform="rotate(-90 126.7 157.9)">1</text>
<text x="140.7" y="159.2" transform="rotate(-90 140.7 159.2)">1</text>
<text x="189" y="159.2" transform="rotate(-90 189 159.2)">1</text>
<text x="140.7" y="162.3" transform="rotate(-90 140.7 162.3)">2</text>
<text x="189" y="162.3" transform="rotate(-90 189 162.3)">2</text>
<text x="152.4" y="182.6">14</text>
<text x="152.4" y="185.2">13</text>
<text x="175.8" y="182.6">1</text>
<text x="175.8" y="185.2">2</text>
<text x="152.4" y="187.7">12</text>
<text x="152.4" y="190.2">11</text>
<text x="175.8" y="187.7">3</text>
<text x="175.8" y="190.2">4</text>
<text x="152.4" y="192.8">10</text>
<text x="153" y="197.9">9</text>
<text x="175.8" y="192.8">5</text>
<text x="175.8" y="197.9">8</text>
<text x="153" y="200.4">6</text>
<text x="175.2" y="202.9">15</text>
<text x="175.8" y="200.4">7</text>
<text x="144.5" y="210" transform="rotate(-90 144.5 210)">1</text>
<text x="185.2" y="213.1" transform="rotate(-90 185.2 213.1)">2</text>
<text x="185.2" y="210" transform="rotate(-90 185.2 210)">1</text>
<text x="43.1" y="230.9">2</text>
<text x="43.1" y="233.4">3</text>
<text x="82.5" y="230.9">2</text>
<text x="82.5" y="233.4">3</text>
<text x="43.1" y="236">4</text>
<text x="43.1" y="238.5">5</text>
<text x="82.5" y="236">4</text>
<text x="82.5" y="238.5">5</text>
<text x="43.1" y="241">6</text>
<text x="43.1" y="243.6">7</text>
<text x="82.5" y="241">6</text>
<text x="82.5" y="243.6">7</text>
<text x="42.5" y="251.2">10</text>
<text x="43.1" y="246.1">8</text>
<text x="43.1" y="248.7">9</text>
<text x="81.9" y="251.2">10</text>
<text x="82.5" y="246.1">8</text>
<text x="82.5" y="248.7">9</text>
</g>
<g font-size="1.8" fill="#006464">
<text x="149.9" y="87.2">C1</text>
<text x="149.9" y="89.8">0.1u</text>
<text x="194.3" y="88.5">C5</text>
<text x="148.6" y="95.9">GND</text>
<text x="194.3" y="91">2.2u</text>
<text x="166.4" y="97.1">GND</text>
<text x="179.1" y="97.1">GND</text>
<text x="193.5" y="97.1">GND</text>
<text x="134.6" y="111.9">JP1</text>
<text x="140" y="111.9">Open</text>
<text x="185.4" y="111.9">JP2</text>
<text x="190.8" y="111.9">Open</text>
<text x="211.3" y="112.6">GND</text>
<text x="158.3" y="125.3">TXU0304BQAR</text>
<text x="163.7" y="122.8">U2</text>
<text x="155.4" y="130.4">VCCA</text>
<text x="169.7" y="130.4">VCCB</text>
<text x="155.4" y="132.9">A1</text>
<text x="155.4" y="135.5">A2</text>
<text x="171" y="132.9">B1Y</text>
<text x="171" y="135.5">B2Y</text>
<text x="155.4" y="138">A3</text>
<text x="155.4" y="140.6">A4Y</text>
<text x="171" y="138">B3Y</text>
<text x="172.1" y="140.6">B4</text>
<text x="155.4" y="145.6">OE</text>
<text x="155.4" y="148.2">GND</text>
<text x="171.9" y="145.6">NC</text>
<text x="171.9" y="148.2">NC</text>
<text x="120.2" y="150.9" transform="rotate(-90 120.2 150.9)">V_{DD}</text>
<text x="155.4" y="150.7">EP</text>
<text x="108.4" y="160.1">U4</text>
<text x="120.2" y="157.2" transform="rotate(-90 120.2 157.2)">GND</text>
<text x="121.4" y="158.3">C8</text>
<text x="121.4" y="160.9">0.1u</text>
<text x="134.4" y="159.9">C2</text>
<text x="147.8" y="159.6">GND</text>
<text x="191.8" y="159.6">C4</text>
<text x="102.2" y="162.7">TMUX1102DCKR</text>
<text x="134.4" y="162.4">0.1u</text>
<text x="191.8" y="162.2">0.1u</text>
<text x="117.3" y="171">GND</text>
<text x="125" y="171">GND</text>
<text x="138.9" y="171">GND</text>
<text x="187.2" y="171">GND</text>
<text x="158.3" y="178.7">TXU0304BQAR</text>
<text x="163.7" y="176.1">U3</text>
<text x="155.4" y="183.7">VCCB</text>
<text x="169.8" y="183.7">VCCA</text>
<text x="155.4" y="186.3">B1Y</text>
<text x="155.4" y="188.8">B2Y</text>
<text x="155.4" y="191.4">B3Y</text>
<text x="172.3" y="186.3">A1</text>
<text x="172.3" y="188.8">A2</text>
<text x="172.3" y="191.4">A3</text>
<text x="155.4" y="193.9">B4</text>
<text x="171.2" y="193.9">A4Y</text>
<text x="155.4" y="199">NC</text>
<text x="155.4" y="201.5">NC</text>
<text x="170.7" y="201.5">GND</text>
<text x="172.1" y="199">OE</text>
<text x="172.1" y="204.1">EP</text>
<text x="139.2" y="210.4">C6</text>
<text x="139.2" y="213">0.1u</text>
<text x="144.5" y="213.1" transform="rotate(-90 144.5 213.1)">2</text>
<text x="178.3" y="211.7">GND</text>
<text x="188" y="210.4">C7</text>
<text x="188" y="213">0.1u</text>
<text x="142.7" y="221.8">GND</text>
<text x="183.4" y="221.8">GND</text>
<text x="32.9" y="226.9">Master</text>
<text x="40.1" y="224.4">J1</text>
<text x="40.3" y="226.9">Side</text>
<text x="45.6" y="226.9">Hole</text>
<text x="78" y="226.9">Slave</text>
<text x="84.2" y="226.9">Side</text>
<text x="84.5" y="224.4">J2</text>
<text x="89.4" y="226.9">Hole</text>
<text x="43.1" y="228.3">1</text>
<text x="82.5" y="228.3">1</text>
</g>
</svg>
